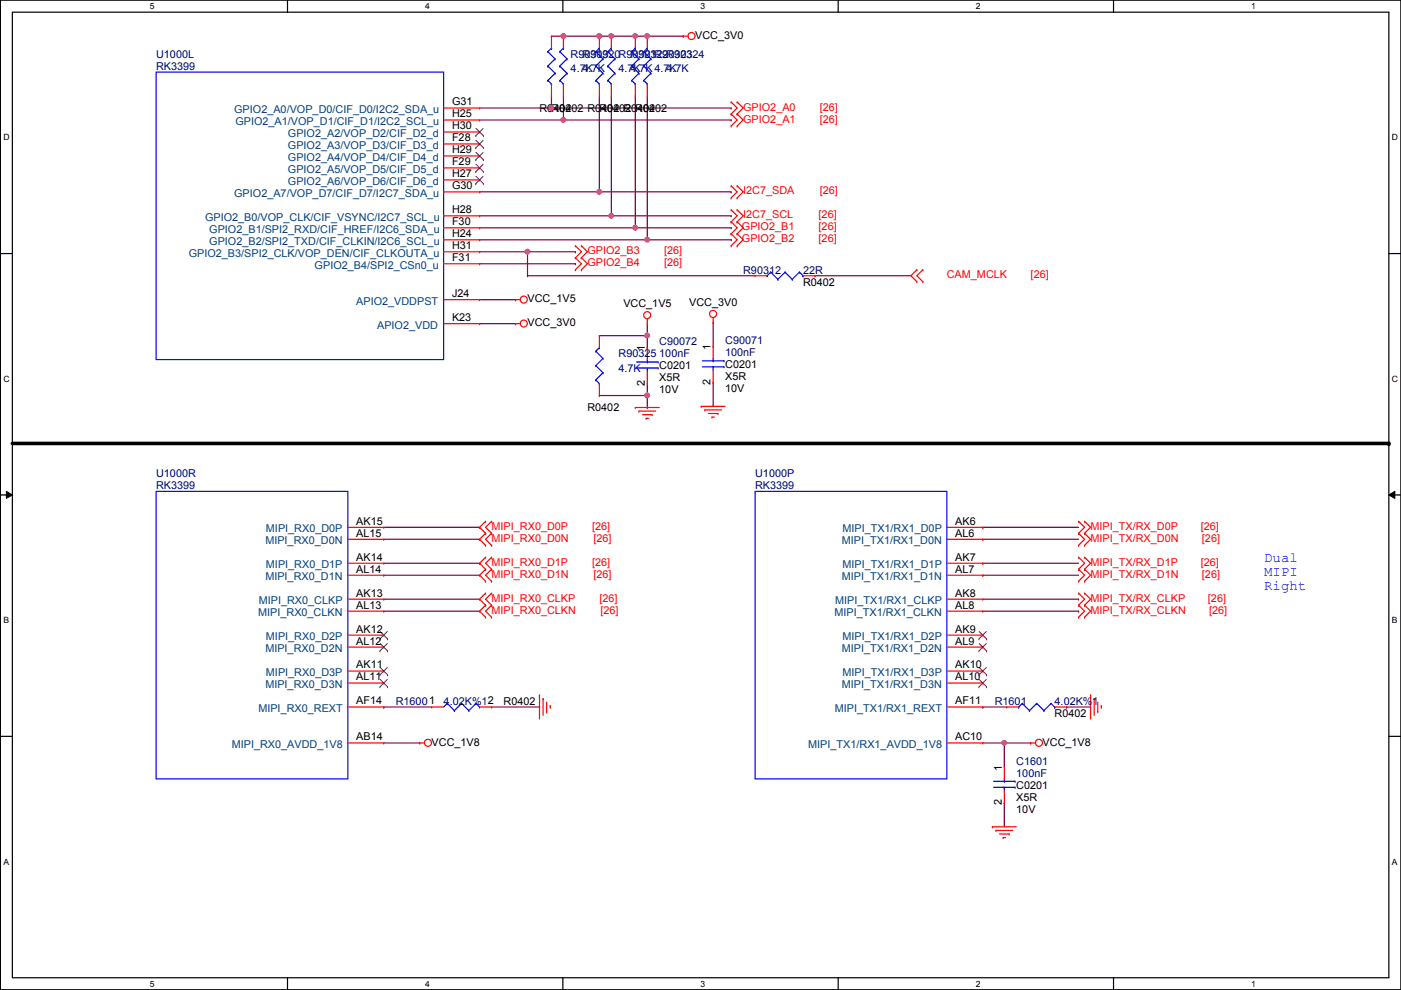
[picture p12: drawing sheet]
<svg xmlns="http://www.w3.org/2000/svg" width="297mm" height="210mm" viewBox="0 0 297 210" stroke-linecap="round" stroke-linejoin="round" font-family="sans-serif">
<path d="M.1 0h296.9v209.8h-296.9zM2.6 2.6h291.9v204.7h-291.9z" fill="none" stroke="#000" stroke-width=".25"/>
<g fill="#fff">
<path d="M31.8 .3h1v2h-1z"/>
<path d="M31.8 207.6h1v1.9h-1z"/>
</g>
<path d="M61 0v2.6M61 207.3v2.5" fill="none" stroke="#000" stroke-width=".25"/>
<g fill="#fff">
<path d="M90.1 .3h1v2h-1z"/>
<path d="M90.1 207.6h1v1.9h-1z"/>
</g>
<path d="M119.3 0v2.6M119.3 207.3v2.5" fill="none" stroke="#000" stroke-width=".25"/>
<g fill="#fff">
<path d="M148.5 .3h1v2h-1z"/>
<path d="M148.5 207.6h1v1.9h-1z"/>
</g>
<path d="M177.7 0v2.6M177.7 207.3v2.5" fill="none" stroke="#000" stroke-width=".25"/>
<g fill="#fff">
<path d="M206.9 .3h1v2h-1z"/>
<path d="M206.9 207.6h1v1.9h-1z"/>
</g>
<path d="M236.1 0v2.6M236.1 207.3v2.5" fill="none" stroke="#000" stroke-width=".25"/>
<g fill="#fff">
<path d="M265.3 .3h.9v2h-.9z"/>
<path d="M265.3 207.6h.9v1.9h-.9z"/>
<path d="M.7 28.2h1.3v1.9h-1.3z"/>
<path d="M295.1 28.2h1.3v1.9h-1.3z"/>
<path d="M.7 79.3h1.3v2h-1.3z"/>
<path d="M295.1 79.3h1.3v2h-1.3z"/>
</g>
<path d="M.1 53.8h2.5M294.5 53.8h2.5" fill="none" stroke="#000" stroke-width=".25"/>
<g fill="#fff">
<path d="M.7 130.5h1.2v2h-1.2z"/>
<path d="M295.1 130.5h1.2v2h-1.2z"/>
</g>
<path d="M.1 104.9h2.5M294.5 104.9h2.5" fill="none" stroke="#000" stroke-width=".25"/>
<path d="M1.4 104.2l1.2 .7-1.2 .8zM294.5 104.9l1.2-.7v1.5z" fill="#000"/>
<path d="M1.4 104.2l1.2 .7-1.2 .8zM294.5 104.9l1.2-.7v1.5z" fill="none" stroke="#000" stroke-width=".21"/>
<g fill="#fff">
<path d="M.7 181.7h1.2v2h-1.2z"/>
<path d="M295.1 181.7h1.2v2h-1.2z"/>
</g>
<path d="M.1 156.1h2.5M294.5 156.1h2.5" fill="none" stroke="#000" stroke-width=".25"/>
<path d="M2.6 94h291.9" fill="none" stroke="#000" stroke-width=".76"/>
<circle cx="294.5" cy="94" r=".38" fill="#000"/>
<g fill="none" stroke="#800040" stroke-width=".25">
<path d="M81.4 111.8h20.3M81.4 114.3h20.3M81.4 119.4h20.3M101.7 111.8h.1M101.7 114.3h.1M101.7 119.4h.1M208.4 119.4h.1M208.4 111.8h.1M208.4 114.3h.1M208.4 111.8h20.3M208.4 114.3h20.3M208.4 119.4h20.3"/>
<path d="M81.4 122h20.3M81.4 127h20.3M81.4 129.6h20.3M101.7 122h.1M101.7 127h.1M101.7 129.6h.1M208.4 122h.1M208.4 122h20.3M81.4 149.9h.1M81.4 157.5h7.6M81.4 149.9h10.1M89 157.5h.1"/>
<path d="M104.2 149.9h10.2M114.4 149.9h.1M208.4 149.9h.1M208.4 157.5h4.5M208.4 149.9h5M212.9 157.5h.1M212.9 157.5v5.1M226.1 149.9h.1M226.1 149.9h5.1M212.9 170.2h.1M212.9 170.2v5.1"/>
</g>
<circle cx="212.9" cy="157.5" r=".49" fill="#f0f"/>
<circle cx="212.9" cy="157.5" r=".49" fill="none" stroke="#f0f" stroke-width=".25"/>
<g fill="none" stroke="#800040" stroke-width=".25">
<path d="M101.7 25.4h17.8M101.7 22.9h15.2M116.9 22.9h.1M119.5 25.4h.1M101.7 50.8h35.5M101.7 48.3h33M101.7 45.8h27.9M101.7 40.7h25.4M101.7 53.4h10.1M101.7 55.9h20.3M111.8 53.4h.1M122 55.9h.1"/>
<path d="M127.1 40.7h.1M129.6 45.8h.1M134.7 48.3h.1M137.2 50.8h.1M172.8 58.5h.1M172.8 58.5h20.3M101.7 68.6h7.6M101.7 63.5h7.6M109.3 68.6h.1M109.3 63.5h.1M137.2 71.2h.1M137.2 68.6v2.6"/>
<path d="M137.2 83.9h.1M137.2 81.3v2.6M208.4 129.6h20.3M208.4 127h20.3M228.7 129.6h.1M228.7 127h.1M212.9 157.5h5.6M218.5 157.5h.1"/>
</g>
<circle cx="137.2" cy="71.1" r=".49" fill="#f0f"/>
<circle cx="137.2" cy="71.1" r=".49" fill="none" stroke="#f0f" stroke-width=".25"/>
<path d="M111.8 58.5h.1M111.8 53.4h.1M111.8 58.5h48.3M111.8 53.4v5.1M151.2 68.4h.1M151.2 68.4v5M151.2 81.1h.1M151.2 81.1v5" fill="none" stroke="#800040" stroke-width=".25"/>
<circle cx="111.8" cy="53.4" r=".49" fill="#f0f"/>
<circle cx="111.8" cy="53.4" r=".49" fill="none" stroke="#f0f" stroke-width=".25"/>
<path d="M116.9 22.9h.1M116.9 20.4v2.5M116.9 22.9h38.1M155 22.9h.1M111.8 53.4h10.2M122 53.4h.1" fill="none" stroke="#800040" stroke-width=".25"/>
<circle cx="116.9" cy="22.9" r=".49" fill="#f0f"/>
<circle cx="116.9" cy="22.9" r=".49" fill="none" stroke="#f0f" stroke-width=".25"/>
<path d="M119.5 25.4h.1M119.5 20.4v5M119.5 25.4h35.5M155 25.4h.1" fill="none" stroke="#800040" stroke-width=".25"/>
<circle cx="119.4" cy="25.4" r=".49" fill="#f0f"/>
<circle cx="119.4" cy="25.4" r=".49" fill="none" stroke="#f0f" stroke-width=".25"/>
<path d="M127.1 20.4v20.3M127.1 40.7h.1M127.1 40.7h27.9M155 40.7h.1" fill="none" stroke="#800040" stroke-width=".25"/>
<circle cx="127.1" cy="40.7" r=".49" fill="#f0f"/>
<circle cx="127.1" cy="40.7" r=".49" fill="none" stroke="#f0f" stroke-width=".25"/>
<path d="M129.6 20.4v25.4M129.6 45.8h.1M129.6 45.8h25.4M155 45.8h.1" fill="none" stroke="#800040" stroke-width=".25"/>
<circle cx="129.6" cy="45.7" r=".49" fill="#f0f"/>
<circle cx="129.6" cy="45.7" r=".49" fill="none" stroke="#f0f" stroke-width=".25"/>
<path d="M134.7 20.4v27.9M134.7 48.3h.1M134.7 48.3h20.3M155 48.3h.1" fill="none" stroke="#800040" stroke-width=".25"/>
<circle cx="134.7" cy="48.3" r=".49" fill="#f0f"/>
<circle cx="134.7" cy="48.3" r=".49" fill="none" stroke="#f0f" stroke-width=".25"/>
<path d="M137.2 20.4v30.4M137.2 50.8h.1M137.2 50.8h17.8M155 50.8h.1" fill="none" stroke="#800040" stroke-width=".25"/>
<circle cx="137.2" cy="50.8" r=".49" fill="#f0f"/>
<circle cx="137.2" cy="50.8" r=".49" fill="none" stroke="#f0f" stroke-width=".25"/>
<path d="M116.9 7.7h10.2M119.5 7.7h.1M127.1 7.7h.1" fill="none" stroke="#800040" stroke-width=".25"/>
<circle cx="119.4" cy="7.6" r=".49" fill="#f0f"/>
<circle cx="119.4" cy="7.6" r=".49" fill="none" stroke="#f0f" stroke-width=".25"/>
<path d="M127.1 7.7h2.5M129.6 7.7h.1" fill="none" stroke="#800040" stroke-width=".25"/>
<circle cx="127.1" cy="7.6" r=".49" fill="#f0f"/>
<circle cx="127.1" cy="7.6" r=".49" fill="none" stroke="#f0f" stroke-width=".25"/>
<circle cx="129.6" cy="7.6" r=".49" fill="#f0f"/>
<circle cx="129.6" cy="7.6" r=".49" fill="none" stroke="#f0f" stroke-width=".25"/>
<path d="M129.6 7.7h7.6M134.7 7.7h.1M137.2 7.7h.1" fill="none" stroke="#800040" stroke-width=".25"/>
<circle cx="134.7" cy="7.6" r=".49" fill="#f0f"/>
<circle cx="134.7" cy="7.6" r=".49" fill="none" stroke="#f0f" stroke-width=".25"/>
<circle cx="137.2" cy="7.6" r=".49" fill="#f0f"/>
<circle cx="137.2" cy="7.6" r=".49" fill="none" stroke="#f0f" stroke-width=".25"/>
<path d="M137.2 7.7h7.7M144.9 7.7h.1M127.1 71.2h10.1M137.2 71.2h.1M137.2 73.7h.1M137.2 71.2v2.5M127.1 83.9h10.1M137.2 83.9h.1" fill="none" stroke="#800040" stroke-width=".25"/>
<circle cx="137.2" cy="83.8" r=".49" fill="#f0f"/>
<circle cx="137.2" cy="83.8" r=".49" fill="none" stroke="#f0f" stroke-width=".25"/>
<path d="M137.2 86.4h.1M137.2 83.9v2.5" fill="none" stroke="#800040" stroke-width=".25"/>
<g fill="none" stroke="#f00" stroke-width=".25">
<path d="M116.9 7.7h.1M116.9 7.7v2.5M116.9 17.8v2.6M119.5 7.7h.1M119.5 7.7v2.5M119.5 17.8v2.6M127.1 7.7h.1M127.1 7.7v2.5M127.1 17.8v2.6M129.6 7.7h.1M129.6 7.7v2.5M129.6 17.8v2.6"/>
<path d="M134.7 7.7h.1M134.7 7.7v2.5M134.7 17.8v2.6M137.2 7.7h.1M137.2 7.7v2.5M137.2 17.8v2.6M144.9 7.7h.1M144.9 7.7h1M94.1 22.9h7.6M94.1 38.1h7.6M94.1 35.6h7.6M94.1 33.1h7.6"/>
<path d="M94.1 30.5h7.6M94.1 28h7.6M94.1 25.4h7.6M101.7 22.9h.1M101.7 38.1h.1M101.7 35.6h.1M101.7 33.1h.1M101.7 30.5h.1M101.7 28h.1M101.7 25.4h.1M116.9 20.4h.1M119.5 20.4h.1"/>
<path d="M127.1 20.4h.1M129.6 20.4h.1M134.7 20.4h.1M137.2 20.4h.1M155 39.4h.1M155 24.2h.1M155 21.6h.1M155 26.7h.1M155 39.4l1.3 1.3-1.3 1.3M155 21.6l1.3 1.3-1.3 1.3M155 24.2l1.3 1.2-1.3 1.3M156.3 39.4h.1"/>
<path d="M156.3 24.2h.1M156.3 21.6h.1M156.3 26.7h.1M156.3 39.4l1.3 1.3-1.3 1.3M156.3 21.6l1.3 1.3-1.3 1.3M156.3 24.2l1.3 1.2-1.3 1.3M94.1 55.9h7.6M94.1 53.4h7.6M94.1 50.8h7.6M94.1 48.3h7.6M94.1 45.8h7.6M94.1 40.7h7.6"/>
<path d="M101.7 55.9h.1M101.7 53.4h.1M101.7 50.8h.1M101.7 48.3h.1M101.7 45.8h.1M101.7 40.7h.1M122 54.7h.1M122 52.1h.1M122 57.2h.1M122 52.1l1.3 1.3-1.3 1.3M122 54.7l1.3 1.2-1.3 1.3M123.3 54.7h.1"/>
<path d="M123.3 52.1h.1M123.3 57.2h.1M123.3 52.1l1.2 1.3-1.2 1.3M123.3 54.7l1.2 1.2-1.2 1.3M155 42h.1M155 47h.1M155 44.5h.1M155 52.1h.1M155 49.6h.1M155 44.5l1.3 1.3-1.3 1.2M155 49.6l1.3 1.2-1.3 1.3M155 47l1.3 1.3-1.3 1.3"/>
<path d="M156.3 42h.1M156.3 47h.1M156.3 44.5h.1M156.3 52.1h.1M156.3 49.6h.1M156.3 44.5l1.3 1.3-1.3 1.2M156.3 49.6l1.3 1.2-1.3 1.3M156.3 47l1.3 1.3-1.3 1.3M160.1 58.5h.1M160.1 58.5h2.5M170.3 58.5h2.5M172.8 58.5h.1"/>
<path d="M194.4 57.2h.1M194.4 59.7h.1M194.4 57.2l-1.3 1.3 1.3 1.2M195.7 59.7h.1M195.7 57.2h.1M195.7 57.2l-1.3 1.3 1.3 1.2M94.1 68.6h7.6M94.1 63.5h7.6M101.7 63.5h.1M101.7 68.6h.1M109.3 68.6h.1M109.3 63.5h.1"/>
<path d="M109.3 68.6h1M109.3 63.5h1M127.1 71.2h.1M127.1 71.2v2.5M137.2 68.6h.1M137.2 73.7h.1M137.2 67.6v1M137.2 73.7v2.5M137.2 78.8v2.5M151.2 68.4h.1M151.2 73.4h.1M151.2 67.4v1"/>
<path d="M151.2 73.4v2.6M151.2 78.5v2.6M127.1 83.9h.1M127.1 81.3v2.6M134.7 86.4h.1M134.7 86.4h5.1M135.5 87.2h.1M135.5 87.2h3.5M136.2 87.9h2.1M137 88.7h.1M137 88.7h.5M137.2 81.3h.1"/>
<path d="M138.3 87.9h.1M148.7 86.1h.1M148.7 86.1h5.1M149.4 86.9h.1M149.4 86.9h3.6M150.2 87.7h2M151 88.4h.1M151 88.4h.5M151.2 81.1h.1M152.2 87.7h.1M73.7 111.8h7.7M73.7 114.3h7.7"/>
<path d="M73.7 119.4h7.7M81.4 111.8h.1M81.4 114.3h.1M81.4 119.4h.1M103 110.5h.1M103 113.1h.1M103 115.6h.1M103 118.2h.1M103 110.5l-1.3 1.3 1.3 1.3M103 113.1l-1.3 1.2 1.3 1.3M103 118.2l-1.3 1.2 1.3 1.3M104.2 113.1h.1"/>
<path d="M104.2 110.5h.1M104.2 115.6h.1M104.2 118.2h.1M104.2 110.5l-1.2 1.3 1.2 1.3M104.2 113.1l-1.2 1.2 1.2 1.3M104.2 118.2l-1.2 1.2 1.2 1.3M200.7 111.8h7.7M200.7 114.3h7.7M200.7 119.4h7.7M208.4 114.3h.1M208.4 111.8h.1M208.4 119.4h.1"/>
<path d="M228.7 115.6h.1M228.7 113.1h.1M228.7 110.5h.1M228.7 118.2h.1M228.7 113.1l1.3 1.2-1.3 1.3M228.7 110.5l1.3 1.3-1.3 1.3M228.7 118.2l1.3 1.2-1.3 1.3M230 115.6h.1M230 113.1h.1M230 110.5h.1M230 118.2h.1M230 113.1l1.2 1.2-1.2 1.3"/>
<path d="M230 110.5l1.2 1.3-1.2 1.3M230 118.2l1.2 1.2-1.2 1.3M73.7 122h7.7M73.7 134.7h7.7M73.7 137.2h7.7M73.7 127h7.7M73.7 129.6h7.7M81.4 122h.1M81.4 134.7h.1M81.4 137.2h.1M81.4 127h.1M81.4 129.6h.1"/>
<path d="M103 120.7h.1M103 123.2h.1M103 125.8h.1M103 128.3h.1M103 130.9h.1M103 120.7l-1.3 1.3 1.3 1.2M103 125.8l-1.3 1.2 1.3 1.3M103 128.3l-1.3 1.3 1.3 1.3M104.2 120.7h.1M104.2 123.2h.1M104.2 128.3h.1M104.2 125.8h.1"/>
<path d="M104.2 130.9h.1M104.2 120.7l-1.2 1.3 1.2 1.2M104.2 125.8l-1.2 1.2 1.2 1.3M104.2 128.3l-1.2 1.3 1.2 1.3M200.7 122h7.7M200.7 134.7h7.7M200.7 137.2h7.7M200.7 127h7.7M200.7 129.6h7.7M208.4 122h.1M208.4 129.6h.1M208.4 127h.1"/>
<path d="M208.4 137.2h.1M208.4 134.7h.1M228.7 123.2h.1M228.7 120.7h.1M228.7 130.9h.1M228.7 128.3h.1M228.7 125.8h.1M228.7 120.7l1.3 1.3-1.3 1.2M228.7 128.3l1.3 1.3-1.3 1.3M228.7 125.8l1.3 1.2-1.3 1.3M230 123.2h.1M230 120.7h.1"/>
<path d="M230 130.9h.1M230 128.3h.1M230 125.8h.1M230 120.7l1.2 1.3-1.2 1.2M230 128.3l1.2 1.3-1.2 1.3M230 125.8l1.2 1.2-1.2 1.3M73.7 157.5h7.7M73.7 149.9h7.7M73.7 142.3h7.7M73.7 144.8h7.7M81.4 142.3h.1M81.4 144.8h.1"/>
<path d="M81.4 149.9h.1M81.4 157.5h.1M89 157.5h.1M89 157.5h1M91.5 149.9h.1M91.5 149.9h2.6M101.7 149.9h2.5M104.2 149.9h.1M114.4 147.4h.1M114.4 147.4v5M115.1 148.1h.1M115.1 148.1v3.6"/>
<path d="M115.9 150.9h.1M115.9 148.9v2M116.7 149.6h.1M116.7 149.6v.6M200.7 157.5h7.7M200.7 149.9h7.7M200.7 142.3h7.7M200.7 144.8h7.7M208.4 144.8h.1M208.4 142.3h.1M208.4 149.9h.1M208.4 157.5h.1"/>
<path d="M213.4 149.9h.1M213.4 149.9h2.6M218.5 157.5h.1M218.5 157.5h1M223.6 149.9h2.5M226.1 149.9h.1M231.2 147.4h.1M231.2 147.4v5M232 148.1h.1M232 148.1v3.6M232.7 150.9h.1M232.7 148.9v2"/>
<path d="M233.5 149.6h.1M233.5 149.6v.6M210.4 175.3h.1M210.4 175.3h5.1M211.2 176.1h.1M211.2 176.1h3.5M211.9 176.8h2M212.7 177.6h.1M212.7 177.6h.5M212.9 162.6h.1M212.9 170.2h.1M212.9 162.6v2.5"/>
<path d="M212.9 167.7v2.5M213.9 176.8h.1"/>
<circle cx="146.6" cy="7.6" r=".75"/>
<circle cx="111.1" cy="68.6" r=".75"/>
<circle cx="111.1" cy="63.5" r=".75"/>
<circle cx="137.2" cy="66.8" r=".75"/>
<circle cx="151.2" cy="66.6" r=".75"/>
<circle cx="90.7" cy="157.5" r=".75"/>
<circle cx="220.3" cy="157.5" r=".75"/>
</g>
<g fill="none" stroke="#00f" stroke-width=".25">
<path d="M33.1 15.3h61v60.9h-61zM116.2 17.1h.1M116.2 14h.1M116.2 11h.1M116.2 17.1l.7 .7M116.2 14l1.5 1.5M116.2 11l1.5 1.5M116.9 10.2h.1M116.9 17.8h.1M116.9 10.2l-.7 .8M117.7 15.5h.1M117.7 12.5h.1"/>
<path d="M117.7 15.5l-1.5 1.6M117.7 12.5l-1.5 1.5M118.7 17.1h.1M118.7 14h.1M118.7 11h.1M118.7 17.1l.8 .7M118.7 14l1.5 1.5M118.7 11l1.5 1.5M119.5 10.2h.1M119.5 17.8h.1M119.5 10.2l-.8 .8M120.2 15.5h.1"/>
<path d="M120.2 12.5h.1M120.2 15.5l-1.5 1.6M120.2 12.5l-1.5 1.5M126.3 17.1h.1M126.3 14h.1M126.3 11h.1M126.3 17.1l.8 .7M126.3 14l1.5 1.5M126.3 11l1.5 1.5M127.1 10.2h.1M127.1 17.8h.1M127.1 10.2l-.8 .8"/>
<path d="M127.8 15.5h.1M127.8 12.5h.1M127.8 15.5l-1.5 1.6M127.8 12.5l-1.5 1.5M128.9 17.1h.1M128.9 14h.1M128.9 11h.1M128.9 17.1l.7 .7M128.9 14l1.5 1.5M128.9 11l1.5 1.5M129.6 10.2h.1M129.6 17.8h.1"/>
<path d="M129.6 10.2l-.7 .8M130.4 15.5h.1M130.4 12.5h.1M130.4 15.5l-1.5 1.6M130.4 12.5l-1.5 1.5M133.9 17.1h.1M133.9 14h.1M133.9 11h.1M133.9 17.1l.8 .7M133.9 14l1.6 1.5M133.9 11l1.6 1.5M134.7 10.2h.1"/>
<path d="M134.7 17.8h.1M134.7 10.2l-.8 .8M135.5 15.5h.1M135.5 12.5h.1M135.5 15.5l-1.6 1.6M135.5 12.5l-1.6 1.5M136.5 17.1h.1M136.5 14h.1M136.5 11h.1M136.5 17.1l.7 .7M136.5 14l1.5 1.5M136.5 11l1.5 1.5"/>
<path d="M137.2 10.2h.1M137.2 17.8h.1M137.2 10.2l-.7 .8M138 15.5h.1M138 12.5h.1M138 15.5l-1.5 1.6M138 12.5l-1.5 1.5M162.6 58.5h.1M163.4 57.7h.1M163.4 57.7l-.8 .8M163.4 57.7l1.5 1.5M164.9 59.2h.1"/>
<path d="M166.5 57.7h.1M166.5 57.7l-1.6 1.5M166.5 57.7l1.5 1.5M168 59.2h.1M169.5 57.7h.1M169.5 57.7l-1.5 1.5M169.5 57.7l.8 .8M170.3 58.5h.1M126.3 77.5h.1M126.3 74.5h.1M126.3 77.5l1.5 1.5M126.3 74.5l1.5 1.5"/>
<path d="M127.1 73.7h.1M127.1 73.7l-.8 .8M127.8 79h.1M127.8 76h.1M127.8 79l-1.5 1.6M127.8 76l-1.5 1.5M135 78h4.5M135 76.8h4.5M137.2 76.8h.1M137.2 78h.1M137.2 76.2v.6M137.2 78v.8"/>
<path d="M139.5 78h.1M139.5 76.8h.1M148.9 77.8h4.6M148.9 76.5h4.6M151.2 76.5h.1M151.2 77.8h.1M151.2 76v.5M151.2 77.8v.7M153.5 77.8h.1M153.5 76.5h.1M126.3 80.6h.1M126.3 80.6l.8 .7"/>
<path d="M127.1 81.3h.1M33.1 104.2h40.6v60.9h-40.6zM160.1 104.2h40.6v60.9h-40.6zM94.8 149.1h.1M94.8 149.1l-.7 .8M94.8 149.1l1.5 1.6M96.3 150.7h.1M97.9 149.1h.1M97.9 149.1l-1.6 1.6M97.9 149.1l1.5 1.6M99.4 150.7h.1M100.9 149.1h.1"/>
<path d="M100.9 149.1l-1.5 1.6M100.9 149.1l.8 .8M101.7 149.9h.1M216 149.9h.1M216.7 149.1h.1M216.7 149.1l-.7 .8M216.7 149.1l1.6 1.6M218.3 150.7h.1M219.8 149.1h.1M219.8 149.1l-1.5 1.6M219.8 149.1l1.5 1.6M221.3 150.7h.1"/>
<path d="M222.8 149.1h.1M222.8 149.1l-1.5 1.6M222.8 149.1l.8 .8M223.6 149.9h.1M210.6 166.9h4.6M210.6 165.7h4.6M212.9 165.7h.1M212.9 166.9h.1M212.9 165.1v.6M212.9 166.9v.8M215.2 166.9h.1M215.2 165.7h.1"/>
</g>
<g fill="none" stroke="#804000" stroke-width=".21">
<path d="M100.9 38.9h.1M100.9 36.4h.1M100.9 33.9h.1M100.9 31.3h.1M100.9 28.8h.1M100.9 37.4l1.6 1.5M100.9 34.8l1.6 1.6M100.9 32.3l1.6 1.6M100.9 29.8l1.6 1.5M100.9 27.2l1.6 1.6M102.4 37.4l-1.5 1.5M102.4 34.8l-1.5 1.6"/>
<path d="M102.4 32.3l-1.5 1.6M102.4 29.8l-1.5 1.5M102.4 27.2l-1.5 1.6M102.5 38.9h.1M102.5 36.4h.1M102.5 33.9h.1M102.5 31.3h.1M102.5 28.8h.1M80.6 135.5h.1M80.6 138h.1M80.6 133.9l1.6 1.6M80.6 136.4l1.6 1.6"/>
<path d="M82.1 133.9l-1.5 1.6M82.1 136.4l-1.5 1.6M82.2 135.5h.1M82.2 138h.1M207.6 138h.1M207.6 135.5h.1M207.6 136.4l1.6 1.6M207.6 133.9l1.6 1.6M209.1 136.4l-1.5 1.6M209.1 133.9l-1.5 1.6M209.2 138h.1M209.2 135.5h.1"/>
<path d="M80.6 143.1h.1M80.6 145.6h.1M80.6 141.5l1.6 1.6M80.6 144.1l1.6 1.5M82.1 141.5l-1.5 1.6M82.1 144.1l-1.5 1.5M82.2 143.1h.1M82.2 145.6h.1M207.6 145.6h.1M207.6 143.1h.1M207.6 144.1l1.6 1.5M207.6 141.5l1.6 1.6"/>
<path d="M209.1 144.1l-1.5 1.5M209.1 141.5l-1.5 1.6M209.2 145.6h.1M209.2 143.1h.1"/>
</g>
<circle cx="212.9" cy="157.5" r=".49" fill="#f0f"/>
<circle cx="212.9" cy="157.5" r=".49" fill="none" stroke="#f0f" stroke-width=".25"/>
<circle cx="137.2" cy="71.1" r=".49" fill="#f0f"/>
<circle cx="137.2" cy="71.1" r=".49" fill="none" stroke="#f0f" stroke-width=".25"/>
<circle cx="111.8" cy="53.4" r=".49" fill="#f0f"/>
<circle cx="111.8" cy="53.4" r=".49" fill="none" stroke="#f0f" stroke-width=".25"/>
<circle cx="116.9" cy="22.9" r=".49" fill="#f0f"/>
<circle cx="116.9" cy="22.9" r=".49" fill="none" stroke="#f0f" stroke-width=".25"/>
<circle cx="119.4" cy="25.4" r=".49" fill="#f0f"/>
<circle cx="119.4" cy="25.4" r=".49" fill="none" stroke="#f0f" stroke-width=".25"/>
<circle cx="127.1" cy="40.7" r=".49" fill="#f0f"/>
<circle cx="127.1" cy="40.7" r=".49" fill="none" stroke="#f0f" stroke-width=".25"/>
<circle cx="129.6" cy="45.7" r=".49" fill="#f0f"/>
<circle cx="129.6" cy="45.7" r=".49" fill="none" stroke="#f0f" stroke-width=".25"/>
<circle cx="134.7" cy="48.3" r=".49" fill="#f0f"/>
<circle cx="134.7" cy="48.3" r=".49" fill="none" stroke="#f0f" stroke-width=".25"/>
<circle cx="137.2" cy="50.8" r=".49" fill="#f0f"/>
<circle cx="137.2" cy="50.8" r=".49" fill="none" stroke="#f0f" stroke-width=".25"/>
<circle cx="119.4" cy="7.6" r=".49" fill="#f0f"/>
<circle cx="119.4" cy="7.6" r=".49" fill="none" stroke="#f0f" stroke-width=".25"/>
<circle cx="127.1" cy="7.6" r=".49" fill="#f0f"/>
<circle cx="127.1" cy="7.6" r=".49" fill="none" stroke="#f0f" stroke-width=".25"/>
<circle cx="129.6" cy="7.6" r=".49" fill="#f0f"/>
<circle cx="129.6" cy="7.6" r=".49" fill="none" stroke="#f0f" stroke-width=".25"/>
<circle cx="134.7" cy="7.6" r=".49" fill="#f0f"/>
<circle cx="134.7" cy="7.6" r=".49" fill="none" stroke="#f0f" stroke-width=".25"/>
<circle cx="137.2" cy="7.6" r=".49" fill="#f0f"/>
<circle cx="137.2" cy="7.6" r=".49" fill="none" stroke="#f0f" stroke-width=".25"/>
<circle cx="137.2" cy="83.8" r=".49" fill="#f0f"/>
<circle cx="137.2" cy="83.8" r=".49" fill="none" stroke="#f0f" stroke-width=".25"/>
<g font-size="3" fill="#00f">
<text x="268.1" y="119.3">Dual</text>
<text x="268.1" y="122.2">MIPI</text>
<text x="268.1" y="125.2">Right</text>
</g>
<g font-size="2.3">
<text x="147.4" y="8.2">VCC_3V0</text>
<text x="95.8" y="22.4">G31</text>
<text x="114.4" y="23.7">R0402</text>
<text x="116.9" y="23.7">R0402 R0402 R0402</text>
<text x="127.1" y="23.7">R0402</text>
<text x="134.7" y="23.7">R0402</text>
<text x="95.8" y="30">F28</text>
<text x="95.8" y="27.4">H30</text>
<text x="95.8" y="24.9">H25</text>
<text x="95.8" y="35.1">F29</text>
<text x="95.8" y="32.5">H29</text>
<text x="95.8" y="40.1">G30</text>
<text x="95.8" y="37.6">H27</text>
<text x="95.8" y="47.8">F30</text>
<text x="95.8" y="45.2">H28</text>
<text x="95.8" y="52.8">H31</text>
<text x="95.8" y="50.3">H24</text>
<text x="95.8" y="55.4">F31</text>
<text x="95.8" y="63">J24</text>
<text x="111.8" y="64.1">VCC_1V5</text>
<text x="132.2" y="65.1">VCC_1V5</text>
<text x="146.1" y="64.9">VCC_3V0</text>
<text x="170.3" y="60.5">R0402</text>
<text x="95.8" y="68.1">K23</text>
<text x="111.8" y="69.2">VCC_3V0</text>
<text x="136.7" y="74.5" transform="rotate(-90 136.7 74.5)">1</text>
<text x="150.7" y="74.2" transform="rotate(-90 150.7 74.2)">1</text>
<text x="136.7" y="81.8" transform="rotate(-90 136.7 81.8)">2</text>
<text x="139.8" y="78.3">C0201</text>
<text x="139.8" y="80.9">X5R</text>
<text x="139.8" y="83.4">10V</text>
<text x="150.7" y="81.6" transform="rotate(-90 150.7 81.6)">2</text>
<text x="153.8" y="78.1">C0201</text>
<text x="153.8" y="80.6">X5R</text>
<text x="153.8" y="83.1">10V</text>
<text x="124.5" y="87.2">R0402</text>
<text x="75.5" y="111.3">AK15</text>
<text x="75.5" y="113.8">AL15</text>
<text x="202.5" y="113.8">AL6</text>
<text x="202.5" y="111.3">AK6</text>
<text x="75.5" y="118.9">AK14</text>
<text x="202.5" y="118.9">AK7</text>
<text x="75.5" y="121.4">AL14</text>
<text x="202.5" y="121.4">AL7</text>
<text x="75.5" y="126.5">AK13</text>
<text x="75.5" y="129">AL13</text>
<text x="202.5" y="129">AL8</text>
<text x="202.5" y="126.5">AK8</text>
<text x="75.5" y="134.1">AK12</text>
<text x="75.5" y="136.7">AL12</text>
<text x="202.5" y="136.7">AL9</text>
<text x="202.5" y="134.1">AK9</text>
<text x="75.5" y="141.7">AK11</text>
<text x="202.5" y="141.7">AK10</text>
<text x="75.5" y="144.3">AL11</text>
<text x="75.5" y="149.4">AF14</text>
<text x="106.8" y="149.4">R0402</text>
<text x="202.5" y="144.3">AL10</text>
<text x="202.5" y="149.4">AF11</text>
<text x="223.6" y="152">R0402</text>
<text x="75.5" y="157">AB14</text>
<text x="91.5" y="158.1">VCC_1V8</text>
<text x="202.5" y="157">AC10</text>
<text x="221.1" y="158.1">VCC_1V8</text>
<text x="212.4" y="163.4" transform="rotate(-90 212.4 163.4)">1</text>
<text x="215.5" y="167.2">C0201</text>
<text x="212.4" y="170.7" transform="rotate(-90 212.4 170.7)">2</text>
<text x="215.5" y="169.8">X5R</text>
<text x="215.5" y="172.3">10V</text>
</g>
<g font-size="2.3" fill="#000080">
<text x="33.1" y="12.3">U1000L</text>
<text x="33.1" y="14.8">RK3399</text>
<text x="121" y="12.3">R90319</text>
<text x="121" y="15.3">4.7K</text>
<text x="123.5" y="12.3">R90320R90321R90323</text>
<text x="123.5" y="15.3">4.7K</text>
<text x="131.1" y="15.3">4.7K</text>
<text x="133.7" y="12.3">R90322R90324</text>
<text x="133.7" y="15.3">4.7K4.7K</text>
<text x="141.3" y="15.3">4.7K</text>
<text x="157.6" y="58">R90312</text>
<text x="170.3" y="58">22R</text>
<text x="131.1" y="75.8">R90325</text>
<text x="139.8" y="73.2">C90072</text>
<text x="139.8" y="75.8">100nF</text>
<text x="153.8" y="73">C90071</text>
<text x="153.8" y="75.5">100nF</text>
<text x="131.1" y="78.8">4.7K</text>
<text x="33.1" y="101.2">U1000R</text>
<text x="160.1" y="101.2">U1000P</text>
<text x="33.1" y="103.7">RK3399</text>
<text x="160.1" y="103.7">RK3399</text>
<text x="83.9" y="149.4">R16001</text>
<text x="94.1" y="149.4">4.02K%12</text>
<text x="210.9" y="149.4">R1601</text>
<text x="223.6" y="149.4">4.02K%1</text>
<text x="215.5" y="162.1">C1601</text>
<text x="215.5" y="164.7">100nF</text>
</g>
<g font-size="2.3" fill="#004080">
<text x="49.7" y="24">GPIO2_A0/VOP_D0/CIF_D0/I2C2_SDA_u</text>
<text x="49.9" y="26.5">GPIO2_A1/VOP_D1/CIF_D1/I2C2_SCL_u</text>
<text x="61" y="29">GPIO2_A2/VOP_D2/CIF_D2_d</text>
<text x="61" y="34.1">GPIO2_A4/VOP_D4/CIF_D4_d</text>
<text x="61" y="31.6">GPIO2_A3/VOP_D3/CIF_D3_d</text>
<text x="49.7" y="41.7">GPIO2_A7/VOP_D7/CIF_D7/I2C7_SDA_u</text>
<text x="61" y="39.2">GPIO2_A6/VOP_D6/CIF_D6_d</text>
<text x="61" y="36.7">GPIO2_A5/VOP_D5/CIF_D5_d</text>
<text x="43.5" y="46.8">GPIO2_B0/VOP_CLK/CIF_VSYNC/I2C7_SCL_u</text>
<text x="44.4" y="51.9">GPIO2_B2/SPI2_TXD/CIF_CLKIN/I2C6_SCL_u</text>
<text x="44.4" y="49.4">GPIO2_B1/SPI2_RXD/CIF_HREF/I2C6_SDA_u</text>
<text x="40" y="54.4">GPIO2_B3/SPI2_CLK/VOP_DEN/CIF_CLKOUTA_u</text>
<text x="66.7" y="57">GPIO2_B4/SPI2_CSn0_u</text>
<text x="75.5" y="64.6">APIO2_VDDPST</text>
<text x="80" y="69.7">APIO2_VDD</text>
<text x="56.4" y="112.9">MIPI_RX0_D0P</text>
<text x="178.6" y="112.9">MIPI_TX1/RX1_D0P</text>
<text x="56.3" y="115.4">MIPI_RX0_D0N</text>
<text x="178.5" y="115.4">MIPI_TX1/RX1_D0N</text>
<text x="56.3" y="123">MIPI_RX0_D1N</text>
<text x="56.4" y="120.5">MIPI_RX0_D1P</text>
<text x="178.5" y="123">MIPI_TX1/RX1_D1N</text>
<text x="178.6" y="120.5">MIPI_TX1/RX1_D1P</text>
<text x="54.7" y="130.6">MIPI_RX0_CLKN</text>
<text x="54.9" y="128.1">MIPI_RX0_CLKP</text>
<text x="177" y="130.6">MIPI_TX1/RX1_CLKN</text>
<text x="177.1" y="128.1">MIPI_TX1/RX1_CLKP</text>
<text x="56.4" y="135.7">MIPI_RX0_D2P</text>
<text x="178.6" y="135.7">MIPI_TX1/RX1_D2P</text>
<text x="56.3" y="138.3">MIPI_RX0_D2N</text>
<text x="56.4" y="143.3">MIPI_RX0_D3P</text>
<text x="178.5" y="138.3">MIPI_TX1/RX1_D2N</text>
<text x="178.6" y="143.3">MIPI_TX1/RX1_D3P</text>
<text x="56.3" y="145.9">MIPI_RX0_D3N</text>
<text x="178.5" y="145.9">MIPI_TX1/RX1_D3N</text>
<text x="54.8" y="151">MIPI_RX0_REXT</text>
<text x="177" y="151">MIPI_TX1/RX1_REXT</text>
<text x="49.1" y="158.6">MIPI_RX0_AVDD_1V8</text>
<text x="171.4" y="158.6">MIPI_TX1/RX1_AVDD_1V8</text>
</g>
<g font-size="2.3" fill="#f00">
<text x="157.6" y="23.5">GPIO2_A0</text>
<text x="173.8" y="23.5">[26]</text>
<text x="157.6" y="26">GPIO2_A1</text>
<text x="173.8" y="26">[26]</text>
<text x="157.6" y="41.2">I2C7_SDA</text>
<text x="173.8" y="41.2">[26]</text>
<text x="157.6" y="46.3">I2C7_SCL</text>
<text x="173.6" y="46.3">[26]</text>
<text x="124.5" y="53.9">GPIO2_B3</text>
<text x="140.8" y="53.9">[26]</text>
<text x="157.3" y="51.4">GPIO2_B2</text>
<text x="157.3" y="48.9">GPIO2_B1</text>
<text x="173.6" y="51.4">[26]</text>
<text x="173.6" y="48.9">[26]</text>
<text x="124.5" y="56.5">GPIO2_B4</text>
<text x="140.8" y="56.5">[26]</text>
<text x="200.7" y="59">CAM_MCLK</text>
<text x="218.5" y="59">[26]</text>
<text x="104.2" y="112.4">MIPI_RX0_D0P</text>
<text x="125.6" y="112.4">[26]</text>
<text x="231.2" y="112.4">MIPI_TX/RX_D0P</text>
<text x="254.6" y="112.4">[26]</text>
<text x="104.2" y="114.9">MIPI_RX0_D0N</text>
<text x="104.2" y="120">MIPI_RX0_D1P</text>
<text x="125.6" y="120">[26]</text>
<text x="125.8" y="114.9">[26]</text>
<text x="231.2" y="114.9">MIPI_TX/RX_D0N</text>
<text x="231.2" y="120">MIPI_TX/RX_D1P</text>
<text x="254.6" y="120">[26]</text>
<text x="254.8" y="114.9">[26]</text>
<text x="104.2" y="122.5">MIPI_RX0_D1N</text>
<text x="125.8" y="122.5">[26]</text>
<text x="231.2" y="122.5">MIPI_TX/RX_D1N</text>
<text x="254.8" y="122.5">[26]</text>
<text x="104.2" y="127.6">MIPI_RX0_CLKP</text>
<text x="104.2" y="130.1">MIPI_RX0_CLKN</text>
<text x="127.1" y="127.6">[26]</text>
<text x="127.3" y="130.1">[26]</text>
<text x="231.2" y="130.1">MIPI_TX/RX_CLKN</text>
<text x="231.2" y="127.6">MIPI_TX/RX_CLKP</text>
<text x="256.1" y="127.6">[26]</text>
<text x="256.4" y="130.1">[26]</text>
</g>
<g font-size="1.8">
<text x="31.8" y="1.9">5</text>
<text x="90.1" y="1.9">4</text>
<text x="148.5" y="1.9">3</text>
<text x="206.9" y="1.9">2</text>
<text x="265.3" y="1.9">1</text>
<text x=".7" y="29.8">D</text>
<text x="295.1" y="29.8">D</text>
<text x=".7" y="80.9">C</text>
<text x="295.1" y="80.9">C</text>
<text x=".7" y="132.1">B</text>
<text x="295.1" y="132.1">B</text>
<text x=".7" y="183.3">A</text>
<text x="295.1" y="183.3">A</text>
<text x="31.8" y="209.2">5</text>
<text x="90.1" y="209.2">4</text>
<text x="148.5" y="209.2">3</text>
<text x="206.9" y="209.2">2</text>
<text x="265.3" y="209.2">1</text>
</g>
</svg>
